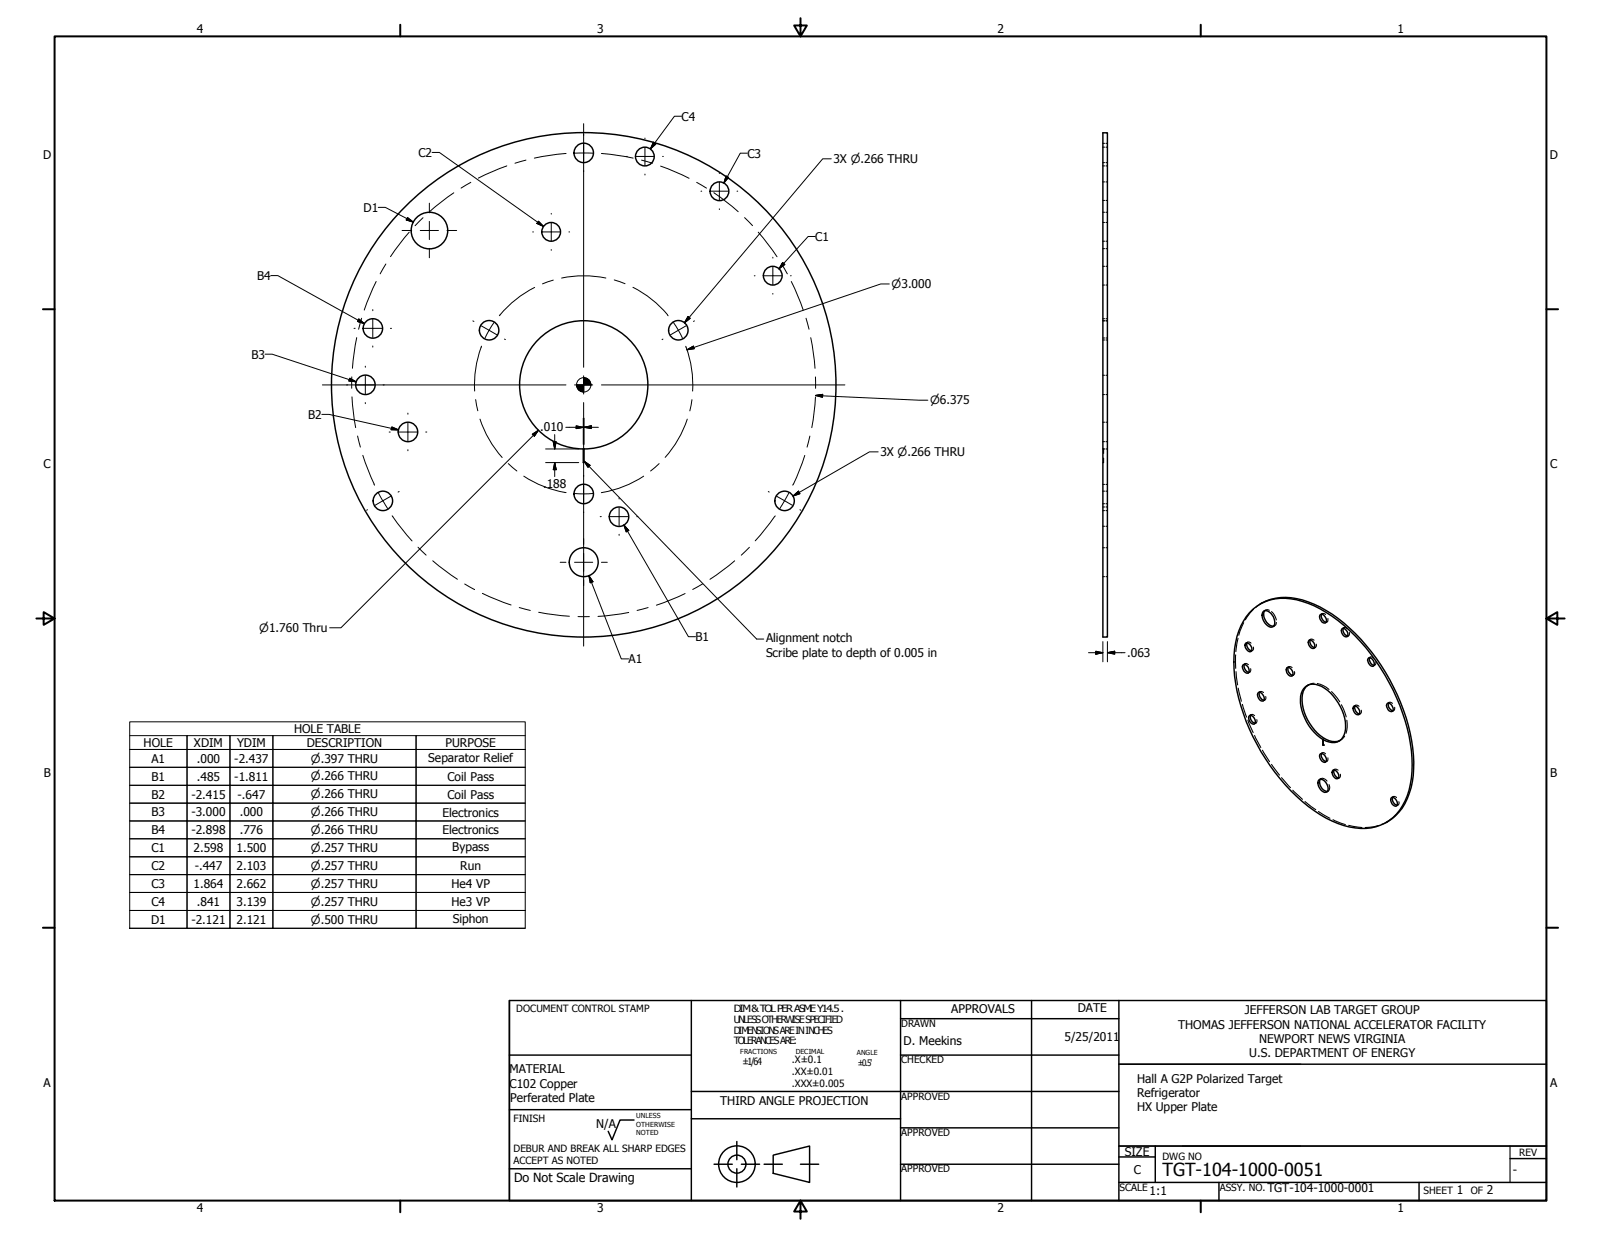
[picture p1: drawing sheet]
<svg xmlns="http://www.w3.org/2000/svg" width="559mm" height="432mm" viewBox="0 0 559 432" stroke-linecap="round" stroke-linejoin="round" font-family="sans-serif">
<!-- layer: Visible (ANSI) -->
<g fill="none" stroke="#000" stroke-width=".51">
<path d="M384.9 46.4h1.6v176h-1.6zM187.3 119.1a22.4 22.4 0 0 1 36.9 6.2 22.4 22.4 0 0 1-20.4 31.4v4.8h-.2v-4.8a22.4 22.4 0 0 1-20.4-13.5 22.4 22.4 0 0 1 4.1-24.1zM124.1 134.3a3.4 3.4 0 0 1 4.9-3 3.4 3.4 0 0 1 .6 5.7 3.4 3.4 0 0 1-5.4-2l-.1-.7M203.6 156.7h.3M436.1 213.9a16.4 16.4 0 0 1 16.5-4.5 45.4 45.4 0 0 1 22.3 14.6 70.5 70.5 0 0 1 17.9 40.5 26.4 26.4 0 0 1-5.4 19.7 16.4 16.4 0 0 1-16.4 4.5 47 47 0 0 1-24.2-16.8 67.5 67.5 0 0 1-16.1-40.8 25.4 25.4 0 0 1 5.4-17.2zM439.8 210.9a18.7 18.7 0 0 1 16.8-.8 53.2 53.2 0 0 1 23.8 19.7 68.1 68.1 0 0 1 13.1 36.3 26 26 0 0 1-5.2 17.4 15.5 15.5 0 0 1-4.5 3.6M440.8 213.7a1.79 1.79 0 0 1 2.7 .4 3.7 3.7 0 0 1 .9 4.6 2.35 2.35 0 0 1-2.9-1.3l-.9-2zM441.5 213.2a4 4 0 0 0 3.1 5.4M460.8 214.6a1.88 1.88 0 0 1 1.8 .8 1.88 1.88 0 0 1 0 2 2.03 2.03 0 0 1-1.8-2.8zM461.3 214.4a2.26 2.26 0 0 0 1.6 2.8M468.4 219.5a1.88 1.88 0 0 1 1.8 2.7 1.83 1.83 0 0 1-1.8-2.7zM468.8 219.3v.9l.4 1 1.1 .8"/>
<path d="M433.9 232.1a1.86 1.86 0 0 1 1.8 .9 1.86 1.86 0 0 1 0 1.9 1.97 1.97 0 0 1-1.8-2.8zM434.3 231.9a2.24 2.24 0 0 0 1.6 2.8M434.8 224.5a1.91 1.91 0 0 1 1.8 .9 1.91 1.91 0 0 1 0 2.1 2.11 2.11 0 0 1-1.8-3zM435.2 224.4a2.26 2.26 0 0 0 1.6 2.7M449.1 233.1a1.72 1.72 0 0 1 2.2 1.8v.5a.8 .8 0 0 1-.6 .7 .8 .8 0 0 1-.9-.4l-.7-.9-.2-1zM449.6 233a2.26 2.26 0 0 0 1.6 2.7M456.5 239.2a7.4 7.4 0 0 0-1.6 8.1 15.6 15.6 0 0 0 10 11.5h1.9l.8-.3M456.9 223.5a1.88 1.88 0 0 1 1.8 2.8 1.83 1.83 0 0 1-1.8-2.8zM457.3 223.4l-.1 .9 .4 1 1.2 .8M477.6 229.7a1.83 1.83 0 0 1 1.8 2.8 1.88 1.88 0 0 1-1.8-2.8zM478 229.6l.2 1.3a1.7 1.7 0 0 0 1.4 1.3M436.1 249.9a1.7 1.7 0 0 1 2 1.8 .81 .81 0 0 1-.4 1 .81 .81 0 0 1-1-.3l-.8-1.4z"/>
<path d="M436.5 249.7a2.23 2.23 0 0 0 1.6 2.8M439.2 241.8a1.56 1.56 0 0 1 1.9 1.3 1.03 1.03 0 0 1-.5 1.6 2.14 2.14 0 0 1-1.4-2.9zM439.5 241.7a2.24 2.24 0 0 0 1.7 2.7M461.8 258.1v1.9M461.8 258.1l-.1 2M461.8 258.1a4.6 4.6 0 0 0 7.7-2.6 16.3 16.3 0 0 0-9.3-16.3 4.5 4.5 0 0 0-6.3 5 17.3 17.3 0 0 0 7.8 13.9M472.5 246.6a1.91 1.91 0 0 1 1.7 2.9 2.05 2.05 0 0 1-1.7-2.9zM472.9 246.4a2.14 2.14 0 0 0 1.6 2.8M484.3 245.6a1.83 1.83 0 0 1 1.7 2.7 1.79 1.79 0 0 1-1.7-.8 1.79 1.79 0 0 1 0-1.9zM484.6 245.4l.1 1.4 .7 .9 .8 .4M460.2 272.4a1.74 1.74 0 0 1 2.6 .8l.6 1.2a1.28 1.28 0 0 1 0 1.6 1.28 1.28 0 0 1-1.5 .4 3.3 3.3 0 0 1-1.7-4zM460.8 263.2a1.89 1.89 0 0 1 2.1 2.6l-.3 .3a2.03 2.03 0 0 1-1.8-2.9z"/>
<path d="M460.8 272a3.3 3.3 0 0 0 2.5 4.3M461.3 263a2.37 2.37 0 0 0 1.6 2.8M465.2 268.9a1.7 1.7 0 0 1 2.1 1.9v.4a.73 .73 0 0 1-1.1 .6l-1-1.2a1.53 1.53 0 0 1 0-1.7zM465.6 268.8a2.14 2.14 0 0 0 1.6 2.7M485.6 278.4a1.91 1.91 0 0 1 1.8 3 2 2 0 0 1-1.8-3zM486 278.3a2.26 2.26 0 0 0 1.6 2.8"/>
<circle cx="203.7" cy="53.4" r="3.4"/>
<circle cx="225.1" cy="54.6" r="3.3"/>
<circle cx="251.1" cy="66.8" r="3.3"/>
<circle cx="149.9" cy="80.5" r="6.4"/>
<circle cx="192.4" cy="80.9" r="3.3"/>
<circle cx="269.7" cy="96.2" r="3.3"/>
<circle cx="130.1" cy="114.6" r="3.4"/>
<circle cx="170.7" cy="115.3" r="3.4"/>
<circle cx="236.8" cy="115.3" r="3.4"/>
<circle cx="203.7" cy="134.3" r="88.1"/>
<circle cx="142.4" cy="150.8" r="3.4"/>
<circle cx="133.6" cy="174.8" r="3.4"/>
<circle cx="203.7" cy="172.4" r="3.4"/>
<circle cx="273.8" cy="174.8" r="3.4"/>
<circle cx="203.7" cy="196.2" r="5"/>
<circle cx="216.1" cy="180.4" r="3.4"/>
</g>
<!-- layer: Hidden (ANSI) -->
<g fill="none" stroke="#000" stroke-width=".38">
<path d="M384.9 56.8h.6M384.9 50h.6M384.9 57.9h.6M384.9 51.4h.6M386 56.8h.5M386 50h.5M386 57.9h.5M386 51.4h.5M384.9 70h.6M384.9 63.5h.6M384.9 77.7h.6M384.9 74.1h.6"/>
<path d="M386 70h.5M386 63.5h.5M386 77.7h.5M386 74.1h.5M384.9 99.5h.6M384.9 93h.6M384.9 84.2h.6M384.9 86.8h.6M386 99.5h.5M386 93h.5M386 84.2h.5M386 86.8h.5"/>
<path d="M384.9 112h.6M384.9 118h.6M384.9 111.3h.6M384.9 118.7h.6M386 112h.5M386 118h.5M386 111.3h.5M386 118.7h.5M384.9 137.7h.6M384.9 131h.6M386 137.7h.5M386 131h.5"/>
<path d="M384.9 156.7h.7M384.9 154.2h.6M384.9 147.4h.6M385.2 156.7v1.6M385.2 159.9v1.6h-.3M386 154.2h.5M386 147.4h.5M386.1 156.7h.4M384.9 177h.6M384.9 178.2h.6M384.9 171.4h.6M384.9 175.8h.6"/>
<path d="M384.9 169.1h.6M386 177h.5M386 178.2h.5M386 171.4h.5M386 175.8h.5M386 169.1h.5M384.9 183.7h.6M384.9 191.2h.6M386 183.7h.5M386 191.2h.5M384.9 201.3h.6M386 201.3h.5"/>
<path d="M434.1 217.4l-1.7 4.3M437.5 212.7l-2.8 3.6M440.3 210.6l-1.9 1.4M441.3 213.2l-.2 .1M441.7 213h-.2M443 213a1.16 1.16 0 0 0-1.5 .2M443.8 213.5l1.1 1.3 .6 1.6M444.5 218.7l-.2 .1M444.9 218.4l-.2 .2M445.5 217.3a1.18 1.18 0 0 1-.9 1.3M461.1 214.4l-.2 .1M461.3 214.4a.85 .85 0 0 1 1.4 .1"/>
<path d="M461.5 214.2l-.2 .1M462.8 217.3l-.2 .1M463.2 217.1l-.2 .1M463.5 215.9v.3a.68 .68 0 0 1-.6 1M468.7 219.3l-.2 .1M468.8 219.3l.6-.3 .8 .4M469.1 219.1l-.2 .1M431.3 228.6v4.7M431.4 234.4l.6 4.7M432.1 222.8l-.7 4.7M434.1 231.9l-.1 .1M434.3 231.9l.5-.3 .9 .4"/>
<path d="M434.5 231.7l-.2 .1M435.1 224.4l-.2 .1M435.2 224.4a.82 .82 0 0 1 1.4 .1M435.5 224.2l-.2 .1M435.9 234.8l-.2 .1M436.2 234.6l-.1 .1M436.5 233.4l.1 .2a.84 .84 0 0 1-.7 1.1M436.8 227.3l-.2 .1M437.1 227.1l-.2 .1M437.5 225.9l-.1 1-.6 .2M449.5 232.9l-.2 .1M449.6 233a.85 .85 0 0 1 1.4 0"/>
<path d="M449.8 232.7l-.2 .2M451.2 235.8l-.2 .2M451.5 235.6l-.1 .2M451.8 234.4l.1 .3a.74 .74 0 0 1-.7 1M456.4 239.3h-.2M457.1 223.4l-.2 .1M457.3 223.4a.87 .87 0 0 1 1.4 .1M457.5 223.1l-.2 .2M458.7 238.5l-2.2 .7 .3-.2M458.8 226.2l-.2 .1M459.2 226l-.2 .1M459.4 224.9v.8l-.6 .4"/>
<path d="M459.8 238.6h.1a8.6 8.6 0 0 1 4 2.1M470.3 222.1l-.1 .1M470.7 221.9l-.2 .2M471 220.8l-.1 .9-.6 .3M477.9 229.6l-.2 .1M478 229.6a.87 .87 0 0 1 1.4 .1M478.3 229.4h-.2M479.5 232.4l-.1 .1M479.9 232.2l-.2 .1M480.2 231v.1a.78 .78 0 0 1-.6 1.1M432.2 240.2l1.1 4.6M433.6 245.9l1.5 4.4"/>
<path d="M435.5 251.4l1.9 4.3M436.3 249.7h-.2M436.5 249.7l.5-.3 .9 .4M436.7 249.4l-.2 .2M437.9 256.7l2.2 4.2M438 252.6l-.2 .1M438.4 252.3l-.2 .2M438.7 251.2v.2a.84 .84 0 0 1-.6 1.1M439.4 241.6l-.2 .1M439.5 241.7a.92 .92 0 0 1 1.5 0M439.8 241.4l-.2 .2M441.1 244.5l-.2 .2"/>
<path d="M441.5 244.3l-.2 .2M441.8 243.1v.3a.74 .74 0 0 1-.6 1M461.9 258.1v.7M461.9 259.4v.7M464.8 241.4l2.8 3.6M467.6 258.6l-.2 .1M467.9 258.4l-.2 .1M468.2 246l1.6 4.3M469.3 257l-1.7 1.5M470.1 251.4a9.8 9.8 0 0 1-.3 4.5v.1M472.8 246.4l-.2 .1M472.9 246.4a.82 .82 0 0 1 1.4 .2"/>
<path d="M473.1 246.2l-.2 .1M474.5 249.4h-.2M474.9 249.1l-.2 .1M475.1 247.9l-.1 1-.5 .3M484.5 245.4l-.2 .2M484.6 245.4a.78 .78 0 0 1 1.4 .2M484.8 245.2l-.1 .1M486.1 248.2l-.2 .1M486.5 248l-.2 .2M486.8 246.9l-.1 .9-.5 .3M440.6 261.9l2.5 4M443.8 266.8l2.8 3.8"/>
<path d="M447.3 271.5l3.1 3.5M451.2 275.8l3.4 3.2M455.5 279.8l3.7 2.8M460.7 272l-.2 .1M460.8 272a1.59 1.59 0 0 1 2.4 .7M461.1 271.8l-.2 .1M461.1 263l-.2 .1M461.3 263l.5-.3 .9 .4M461.5 262.8l-.2 .1M462.8 265.9l-.2 .2M463.2 265.7l-.2 .1M463.2 276.4l-.2 .1"/>
<path d="M463.5 264.5l-.1 1-.5 .3M463.6 276.2l-.2 .1M463.9 273.9l.2 .9a1.3 1.3 0 0 1-.8 1.5M465.5 268.7l-.2 .2M465.6 268.8a.85 .85 0 0 1 1.4 .1M465.8 268.5l-.2 .2M467.2 271.7l-.2 .1M467.6 271.5l-.2 .1M467.8 270.3l-.1 1-.5 .2M485.9 278.3l-.2 .1M486 278.3a.82 .82 0 0 1 1.4 .1M486.3 278.1l-.2 .1"/>
<path d="M488.3 279.8l-.1 1-.6 .3M460.2 283.3l4 2.3M465.3 286.1l4.3 1.7M470.7 288.1l4.7 .8M481.1 288.2l-1.6 .4-3 .3M484.3 286.8l-2.1 1M487.6 281.2l-.2 .1M488 281l-.2 .1"/>
</g>
<g fill="#000">
<circle cx="461.8" cy="260.1" r=".19"/>
<circle cx="461.8" cy="260" r=".19"/>
<circle cx="461.9" cy="260.1" r=".19"/>
</g>
<!-- layer: Border (ANSI) -->
<g fill="none" stroke="#000" stroke-width=".7">
<path d="M19 12.7h520.8v406.4h-520.8zM139.7 8.6v4.1M279.4 6.3v6.4l-2.2-3.8h4.4l-2.2 3.8M419.1 8.6v4.1M15 107.9h4M539.8 107.9h4M12.7 215.9h6.3l-3.8-2.2v4.4l3.8-2.2M539.8 215.9l3.8 2.2v-4.4l-3.8 2.2h6.3M15 323.8h4M539.8 323.8h4M139.7 419.1v4.1M279.4 419.1l2.2 3.8h-4.4l2.2-3.8v6.3"/>
<path d="M419.1 419.1v4.1"/>
</g>
<!-- layer: Title (ANSI) -->
<g fill="none" stroke="#000" stroke-width=".51">
<path d="M177.8 349.2h362v69.9h-362zM177.8 349.2v69.9M241.3 349.2v69.9M314.3 355.6h76.2M314.3 349.2v69.9M360 349.2v69.9M390.5 349.2v69.9M177.8 368.3h63.5M314.3 368.3h76.2M390.5 371.5h149.3M177.8 387.3h63.5M221.3 391h-4.9l-2.8 6.9-1.3-3"/>
<path d="M241.3 390.5h73M241.3 381h149.2M257.2 398.5v6.3M314.3 393.7h76.2M177.8 408h63.5M249.2 406.4h6.4M257.2 408v6.3M258.8 406.4h6.3M266.7 406.4h6.3M269.9 403.2l12.7-3.2v12.7l-12.7-3.1zM279.4 406.4h6.4M314.3 406.4h76.2"/>
<path d="M390.5 403.9h12.7M390.5 412.7h149.3M390.5 400h149.3M403.2 400v12.7M425.4 412.7v6.4M495.3 412.7v6.4M527 404.4h12.8"/>
<circle cx="257.2" cy="406.4" r="6.4"/>
<circle cx="257.2" cy="406.4" r="3.1"/>
</g>
<path d="M390.5 371.5h63.5M390.5 400h149.3M527 400v12.7" fill="none" stroke="#000" stroke-width=".38"/>
<!-- layer: Dimension (ANSI) -->
<g fill="none" stroke="#000" stroke-width=".35">
<path d="M310.4 99.1h-3l-67.6 23M239.8 122.1l2.2-1.3 .3 .9zM284.6 138l2.5-.3v1zM284.6 138l39.2 1.7M190.4 156.7h11.6M193.1 154.2h1l-.5 2.5zM193.6 151.7v5M197.5 149.2h6.1M201.1 148.7l2.5 .5-2.5 .4zM203.6 146v9.1M203.8 149.2l2.6-.5v.9zM203.8 149.2h5.1"/>
<path d="M203.8 146v9.1M190.4 161.5h11.6M193.6 161.5l.5 2.5h-1zM193.6 161.5v4.9M379.9 227.8h5M382.5 227.3l2.4 .5-2.4 .5zM384.9 224v7M386.5 227.8l2.6-.5v1zM386.5 227.8h6.2M386.5 224v7"/>
<circle cx="203.7" cy="134.3" r="2.51"/>
</g>
<g fill="#000" stroke="#000" stroke-width=".35">
<path d="M201.2 134.4l.8 1.7-.6-.8zM201.2 134.4l1.6 2.3-.8-.6zM201.2 134.4l2.5 2.4-.9-.1zM203.7 134.4h2.5zM203.7 131.8l2.5 2.6h-2.5zM203.7 131.8v5zM201.2 134.4h2.5v2.4zM201.2 134.4h2.5zM205.5 132.6l.6 .8 .1 1zM204.7 132l.8 .6 .7 1.8zM203.7 131.8l1 .2 1.5 2.4zM239.8 122.1l2.2-1.3z"/>
<path d="M239.8 122.1l2.2-1.3 .3 .9zM284.6 138l2.5-.3zM284.6 138l2.5-.3v1zM193.1 154.2l.5 2.5zM193.1 154.2h1l-.5 2.5zM201.1 149.6l2.5-.4zM201.1 148.7l2.5 .5-2.5 .4zM203.8 149.2l2.6-.5zM203.8 149.2l2.6-.5v.9zM193.6 161.5l.5 2.5zM193.6 161.5l.5 2.5h-1zM382.5 228.3l2.4-.5z"/>
<path d="M382.5 227.3l2.4 .5-2.4 .5zM386.5 227.8l2.6-.5zM386.5 227.8l2.6-.5v1z"/>
</g>
<!-- layer: Center Mark (ANSI) -->
<g fill="none" stroke="#000" stroke-width=".35">
<path d="M203.7 43.2v85M218.6 54.6h.3M221.9 54.6h6.4M225.1 48.2v.3M225.1 51.4v6.4M231.3 54.6h.2M149.9 70.9v3.4M149.9 77.3v6.3M192.4 74.5v.2M192.4 77.8v6.3M225.1 60.8v.3M244.7 66.7h.2"/>
<path d="M247.9 66.7h6.4M251.1 60.3v.3M251.1 63.6v6.3M251.1 72.9v.3M257.2 66.7h.3M140.3 80.5h3.4M146.7 80.5h6.3M149.9 86.7v3.3M156 80.5h3.4M185.9 81h.3M189.2 81h6.4M192.4 87.1v.3"/>
<path d="M198.6 81h.2M263.3 96.3h.2M266.6 96.3h6.3M269.7 89.8v.3M269.7 93.1v6.3M275.9 96.3h.3M123.6 114.6h.4M126.9 114.6h6.4M130.1 108.1v.4M130.1 111.4v6.4M136.3 114.6h.4M165 112l.4 .2"/>
<path d="M168 113.7l5.5 3.2M176.1 118.4l.3 .2M231.4 118.4l-.3 .2M239.5 113.7l-5.5 3.2M242.4 112l-.3 .2M269.7 102.4v.3M112.5 134.4h85M127.5 127.8v.4M127.5 131.2v6.3M130.1 120.8v.4M200.5 134.4h6.4M203.7 131.2v6.3"/>
<path d="M209.9 134.4h85M127.5 140.5v.4M135.8 150.8h.4M139.2 150.8h6.3M142.4 144.2v.4M142.4 147.6v6.4M142.4 157v.4M148.6 150.8h.4M203.7 140.5v85.1M128.3 177.9l-.3 .2M136.4 173.2l-5.5 3.2M139.3 171.6l-.4 .2"/>
<path d="M216.1 173.8v.4M216.1 177.2v6.3M268.2 171.6l.3 .2M271.1 173.2l5.5 3.2M279.2 177.9l.3 .2M195.5 196.3h2M200.5 196.3h6.4M209.5 180.3h.4M209.9 196.3h2.1M212.9 180.3h6.4M216.1 186.5v.4M222.2 180.3h.4"/>
</g>
<!-- layer: Centerline (ANSI) -->
<g fill="none" stroke="#000" stroke-width=".35">
<path d="M176.9 57.9l-5.1 2-4.9 2.3M183.6 55.9l-3.9 1.1M197.6 53.6l-5.8 .6-5.3 1M200.6 53.5h6.3M209.9 53.6l5.8 .6 5.3 1M223.9 55.9l3.8 1.1M230.6 58l5 1.9 4.9 2.3M147.7 76l-2.8 2.8M158.4 67.3l-4.4 3.2-4.1 3.4M164.3 63.6l-3.4 2.1M243.2 63.7l3.4 2M249.1 67.3l4.4 3.1 4.2 3.5"/>
<path d="M259.9 75.9l2.8 2.9M131.3 98.3l-2.3 4.9-1.9 5M134.7 92.1l-2 3.5M142.8 81l-3.4 4.2-3.1 4.4M193.1 97.8l-3.7 1.3M196 97.1a38.1 38.1 0 0 1 15.5 0M214.4 97.7l3.8 1.3M264.6 81l3.5 4.2 3.1 4.4M272.8 92.2l2 3.4M276.2 98.3l2.2 4.9 2 5M124.5 117.9l-.9 5.3-.6 5.4M126.2 111.1l-1 3.8"/>
<path d="M172.4 112.6l-3.2 5.5M186.6 100.3a38.1 38.1 0 0 0-12.3 9.9M220.9 100.3a38.1 38.1 0 0 1 12.1 9.6M233 109.9l.2 .3M235.1 112.6l3.1 5.5M281.3 111.1l1.1 3.8M283 117.9l.9 5.3 .6 5.4M122.8 131.6v3.9M122.9 138.5l.4 5.4 .8 5.4M166 139.5l.8 3.9M168.1 120.8l-.1 .2a38.1 38.1 0 0 0-2.3 15.5M239.3 120.9l.2 .3"/>
<path d="M239.5 121.2a38.1 38.1 0 0 1 2.2 15.3M241.5 139.5l-.7 3.9M284.6 131.6l.1 4M284.6 138.6l-.4 5.3-.9 5.4M124.8 152.2l1 3.9M126.6 158.9l1.9 5.1 2.1 5M167.5 146.3a38.1 38.1 0 0 0 7.8 13.4M239.9 146.3a38.1 38.1 0 0 1-7.7 13.4M280.9 159l-1.8 5.1-2.2 4.9M282.7 152.2l-1 3.9M130.5 169l.2 .4M132.1 172l1.5 2.8"/>
<path d="M133.6 174.8l1.7 2.7M177.4 161.8l3 2.6M182.8 166.2a38.1 38.1 0 0 0 14.8 5.8M200.6 172.3h6.3M224.7 166.2a38.1 38.1 0 0 1-14.8 5.8M230.1 161.8l-3 2.6M275.4 172l-3.2 5.5M276.9 169l-.2 .4M136.9 180l3.4 4.7 3.5 4.1M145.9 191l2.8 2.8M151 195.7l4.2 3.4 4.5 3.1M256.4 195.8l-4.2 3.3-4.4 3.1"/>
<path d="M261.6 191l-2.9 2.8M270.3 180.3l-3.2 4.4-3.5 4.1M270.6 180.1l-.2 .3M162.2 203.9l3.5 1.9M168.4 207.1l4.9 2.2 5.1 1.9M181.2 212.1l3.9 1M188 213.7l5.4 .9 5.3 .5M201.7 215.2h4M219.4 213.8l-5.3 .9-5.4 .5M226.2 212.1l-3.8 1M239.1 207.2l-4.9 2.2-5.1 1.9M245.2 203.8l-3.4 2"/>
</g>
<!-- layer: Symbol (ANSI) -->
<g fill="none" stroke="#000" stroke-width=".35">
<path d="M150.8 53.2h2.6l36.3 25.9M228.1 49.7l.8 .6-1.9 1.7zM237.9 40.6h-2.5l-8.4 11.4M260.9 53.5h-2.5l-5.7 10.4M290.1 55.4h-3l-48.2 57.3M132 72.4h2.5l9.8 5.1M142.2 75.9l2.1 1.6-2.5-.7zM188 77.2l1.7 1.9-2.3-1.1zM253.4 61.5l.9 .4-1.6 2zM94.5 96.2h2.5l30.2 16.8M273.2 91.6l.7 .7-2 1.6zM284.5 82.6h-2.4l-10.2 11.3"/>
<path d="M125.2 111.3l2 1.7-2.4-.8zM240.2 110.5l.7 .6-2 1.6zM92.5 123.6h2.5l29.3 9.7M122.1 132l2.2 1.3-2.5-.3zM112.3 144.7h2.6l24.2 5.4M136.8 149l2.3 1.1-2.6-.1zM187.8 150.4l-1.3 1.9-.7-.7 2-1.2-68.8 68.7h-3.9M306.5 157.7h-3l-26.7 15.5M203.8 161l2.1 1.4-.7 .7zM203.8 161l18.8 19.3M276.8 173.2l1.9-1.8 .5 .9zM217.7 183.3l1.8 1.9-.9 .5z"/>
<path d="M217.7 183.3l22.6 38.9h2.5M222.6 180.3l41.5 42.8h2.5M205.5 201l1.4 2.1-.9 .4zM205.5 201l11.4 29h2.5M45.3 256.8h20v4.8h-20h20v6.2h-20h20v6.3h-20h20v6.3h-20h20v6.2h-20h20v6.2h-20h20v6.3h-20h20v6.2h-20h20v6.2h-20h20v6.3h-20h20v6.2h-20M45.3 252h138v72h-138zM65.3 256.8h15v4.8h-15zM80.3 256.8h14.9v4.8h-14.9zM95.2 256.8h50v4.8h-50zM183.3 256.8h-38.1v4.8h38.1h-38.1v6.2h38.1h-38.1v6.3h38.1h-38.1v6.3h38.1h-38.1v6.2h38.1h-38.1v6.2h38.1h-38.1v6.3h38.1h-38.1v6.2h38.1h-38.1v6.2h38.1h-38.1v6.3h38.1h-38.1v6.2h38.1M65.3 261.6h15v6.2h-15zM65.3 267.8h15v6.3h-15z"/>
<path d="M65.3 274.1h15v6.3h-15zM80.3 261.6h14.9v6.2h-14.9zM80.3 267.8h14.9v6.3h-14.9zM80.3 274.1h14.9v6.3h-14.9zM95.2 261.6h50v6.2h-50zM95.2 267.8h50v6.3h-50zM95.2 274.1h50v6.3h-50zM65.3 280.4h15v6.2h-15zM65.3 286.6h15v6.2h-15zM65.3 292.8h15v6.3h-15zM65.3 299.1h15v6.2h-15zM80.3 280.4h14.9v6.2h-14.9z"/>
<path d="M80.3 286.6h14.9v6.2h-14.9zM80.3 292.8h14.9v6.3h-14.9zM80.3 299.1h14.9v6.2h-14.9zM95.2 280.4h50v6.2h-50zM95.2 286.6h50v6.2h-50zM95.2 292.8h50v6.3h-50zM95.2 299.1h50v6.2h-50zM65.3 305.3h15v6.2h-15zM65.3 311.5h15v6.3h-15zM65.3 317.8h15v6.2h-15zM80.3 305.3h14.9v6.2h-14.9zM80.3 311.5h14.9v6.3h-14.9z"/>
<path d="M80.3 317.8h14.9v6.2h-14.9zM95.2 305.3h50v6.2h-50zM95.2 311.5h50v6.3h-50zM95.2 317.8h50v6.2h-50z"/>
</g>
<g fill="#000" stroke="#000" stroke-width=".35">
<path d="M228.1 49.7l-1.1 2.3zM228.1 49.7l.8 .6-1.9 1.7zM141.8 76.8l2.5 .7zM142.2 75.9l2.1 1.6-2.5-.7zM187.4 78l2.3 1.1zM188 77.2l1.7 1.9-2.3-1.1zM253.4 61.5l-.7 2.4zM253.4 61.5l.9 .4-1.6 2zM273.2 91.6l-1.3 2.3zM273.2 91.6l.7 .7-2 1.6zM124.8 112.2l2.4 .8zM125.2 111.3l2 1.7-2.4-.8z"/>
<path d="M240.2 110.5l-1.3 2.2zM240.2 110.5l.7 .6-2 1.6zM121.8 133l2.5 .3zM122.1 132l2.2 1.3-2.5-.3zM136.5 150l2.6 .1zM136.8 149l2.3 1.1-2.6-.1zM187.9 150.2l-1.4 2.1zM185.8 151.6l2.1-1.4-1.4 2.1zM203.8 161l2.1 1.4zM203.8 161l2.1 1.4-.7 .7zM276.8 173.2l1.9-1.8zM276.8 173.2l1.9-1.8 .5 .9z"/>
<path d="M217.7 183.3l1.8 1.9zM217.7 183.3l1.8 1.9-.9 .5zM205.5 201l1.4 2.1zM205.5 201l1.4 2.1-.9 .4z"/>
</g>
<text font-size="6.3" x="405.8" y="410.5">TGT-104-1000-0051</text>
<text font-size="4.4" x="179.5" y="412.6">Do Not Scale Drawing</text>
<g font-size="4.2">
<text x="68.7" y="11.7">4</text>
<text x="208.4" y="11.7">3</text>
<text x="348.1" y="11.7">2</text>
<text x="487.8" y="11.7">1</text>
<text x="237.9" y="42.1">C4</text>
<text x="15.1" y="55.5">D</text>
<text x="146" y="54.7">C2</text>
<text x="260.9" y="55">C3</text>
<text x="290.9" y="57">3X ⌀.266 THRU</text>
<text x="540.9" y="55.5">D</text>
<text x="126.9" y="73.9">D1</text>
<text x="284.5" y="84.1">C1</text>
<text x="89.7" y="97.7">B4</text>
<text x="87.8" y="125.2">B3</text>
<text x="107.6" y="146.2">B2</text>
<text x="188.5" y="150.6">.010</text>
<text x="307.3" y="159.3">3X ⌀.266 THRU</text>
<text x="15.2" y="163.4">C</text>
<text x="541" y="163.4">C</text>
<text x="189.5" y="170.3">.188</text>
<text x="242.8" y="223.8">B1</text>
<text x="267.4" y="224.2">Alignment notch</text>
<text x="219.4" y="231.5">A1</text>
<text x="267.4" y="229.2">Scribe plate to depth of 0.005 in</text>
<text x="393.4" y="229.4">.063</text>
<text x="102.6" y="255.9">HOLE TABLE</text>
<text x="50.1" y="260.7">HOLE</text>
<text x="67.7" y="260.7">XDIM</text>
<text x="82.7" y="260.7">YDIM</text>
<text x="107.1" y="260.7">DESCRIPTION</text>
<text x="155.5" y="260.7">PURPOSE</text>
<text x="52.8" y="266.3">A1</text>
<text x="68.7" y="266.3">.000</text>
<text x="81.8" y="266.3">-2.437</text>
<text x="149.5" y="265.9">Separator Relief</text>
<text x="15.3" y="271.4">B</text>
<text x="52.9" y="272.5">B1</text>
<text x="68.7" y="272.5">.485</text>
<text x="81.8" y="272.5">-1.811</text>
<text x="156.1" y="272.5">Coil Pass</text>
<text x="541.1" y="271.4">B</text>
<text x="52.9" y="278.8">B2</text>
<text x="66.8" y="278.8">-2.415</text>
<text x="82.9" y="278.8">-.647</text>
<text x="156.1" y="278.8">Coil Pass</text>
<text x="52.9" y="285">B3</text>
<text x="66.8" y="285">-3.000</text>
<text x="83.7" y="285">.000</text>
<text x="154.4" y="285.1">Electronics</text>
<text x="52.9" y="291.2">B4</text>
<text x="66.8" y="291.2">-2.898</text>
<text x="83.7" y="291.2">.776</text>
<text x="154.4" y="291.3">Electronics</text>
<text x="52.8" y="297.5">C1</text>
<text x="67.6" y="297.5">2.598</text>
<text x="82.5" y="297.5">1.500</text>
<text x="157.9" y="297.1">Bypass</text>
<text x="52.8" y="303.7">C2</text>
<text x="67.9" y="303.7">-.447</text>
<text x="82.5" y="303.7">2.103</text>
<text x="160.7" y="303.7">Run</text>
<text x="52.8" y="309.9">C3</text>
<text x="67.6" y="309.9">1.864</text>
<text x="82.5" y="309.9">2.662</text>
<text x="157.6" y="309.9">He4 VP</text>
<text x="52.8" y="316.2">C4</text>
<text x="68.7" y="316.2">.841</text>
<text x="82.5" y="316.2">3.139</text>
<text x="157.6" y="316.2">He3 VP</text>
<text x="52.7" y="322.5">D1</text>
<text x="66.8" y="322.5">-2.121</text>
<text x="82.5" y="322.5">2.121</text>
<text x="158.1" y="322.1">Siphon</text>
<text x="332" y="353.4">APPROVALS</text>
<text x="376.2" y="353.1">DATE</text>
<text x="411.2" y="359">THOMAS JEFFERSON NATIONAL ACCELERATOR FACILITY</text>
<text x="434.5" y="354">JEFFERSON LAB TARGET GROUP</text>
<text x="315.4" y="364.7">D. Meekins</text>
<text x="371.5" y="363.3">5/25/2011</text>
<text x="439.5" y="364">NEWPORT NEWS VIRGINIA</text>
<text x="436" y="369.1">U.S. DEPARTMENT OF ENERGY</text>
<text x="177.8" y="374.6">MATERIAL</text>
<text x="396.9" y="377.9">Hall A G2P Polarized Target</text>
<text x="15.2" y="379.3">A</text>
<text x="177.8" y="379.9">C102 Copper</text>
<text x="396.9" y="382.9">Refrigerator</text>
<text x="541" y="379.3">A</text>
<text x="178.1" y="384.6">Perferated Plate</text>
<text x="251.3" y="385.8">THIRD ANGLE PROJECTION</text>
<text x="396.9" y="387.9">HX Upper Plate</text>
<text x="208.1" y="393.8">N/A</text>
<text x="392.6" y="403.6">SIZE</text>
<text x="395.7" y="409.7">C</text>
<text x="528" y="409.8">-</text>
<text x="401.3" y="417">1:1</text>
<text x="442.3" y="416.2">TGT-104-1000-0001</text>
<text x="508.4" y="416.9">1</text>
<text x="519" y="416.9">2</text>
<text x="68.7" y="423.2">4</text>
<text x="208.4" y="423.2">3</text>
<text x="348.1" y="423.2">2</text>
<text x="487.8" y="423.2">1</text>
</g>
<g font-size="4">
<text x="311.2" y="100.6">⌀3.000</text>
<text x="324.6" y="141.2">⌀6.375</text>
<text x="90.5" y="220.7">⌀1.760 Thru</text>
<text x="108.5" y="266.2">⌀.397 THRU</text>
<text x="108.5" y="272.4">⌀.266 THRU</text>
<text x="108.5" y="278.7">⌀.266 THRU</text>
<text x="108.5" y="284.9">⌀.266 THRU</text>
<text x="108.5" y="291.1">⌀.266 THRU</text>
<text x="108.5" y="297.4">⌀.257 THRU</text>
<text x="108.5" y="303.7">⌀.257 THRU</text>
<text x="108.5" y="309.9">⌀.257 THRU</text>
<text x="108.5" y="316.2">⌀.257 THRU</text>
<text x="108.5" y="322.4">⌀.500 THRU</text>
</g>
<g font-size="3.5">
<text x="180.2" y="353.1">DOCUMENT CONTROL STAMP</text>
<text x="256.2" y="353.3">DIM&amp;TOLPERASMEY14.5.</text>
<text x="256.1" y="357.1">UNLESSOTHERWISESPECIFIED</text>
<text x="314.6" y="358.4">DRAWN</text>
<text x="256.1" y="360.9">DIMENSIONSAREININCHES</text>
<text x="256.1" y="364.5">TOLERANCESARE:</text>
<text x="259.1" y="371.7">±1/64</text>
<text x="276.4" y="371.2">.X±0.1</text>
<text x="314.6" y="371.2">CHECKED</text>
<text x="276.4" y="375.4">.XX±0.01</text>
<text x="276.4" y="379.6">.XXX±0.005</text>
<text x="314.6" y="383.9">APPROVED</text>
<text x="179.3" y="391.5">FINISH</text>
<text x="179.3" y="402">DEBUR AND BREAK ALL SHARP EDGES</text>
<text x="314.6" y="396.6">APPROVED</text>
<text x="179.3" y="406.1">ACCEPT AS NOTED</text>
<text x="405.8" y="404.8">DWG NO</text>
<text x="530.3" y="403.4">REV</text>
<text x="314.6" y="409.3">APPROVED</text>
<text x="390.8" y="415.6">SCALE</text>
<text x="425.7" y="415.6">ASSY. NO.</text>
<text x="496.9" y="416.9">SHEET</text>
<text x="513.4" y="416.9">OF</text>
</g>
<text font-size="3.1" x="299.4" y="372.1">±0.5'</text>
<g font-size="2.4">
<text x="258.4" y="367.8">FRACTIONS</text>
<text x="277.7" y="367.9">DECIMAL</text>
<text x="299.1" y="368.2">ANGLE</text>
<text x="222.1" y="390.3">UNLESS</text>
<text x="222.1" y="393.3">OTHERWISE</text>
<text x="222.1" y="396.2">NOTED</text>
</g>
</svg>
